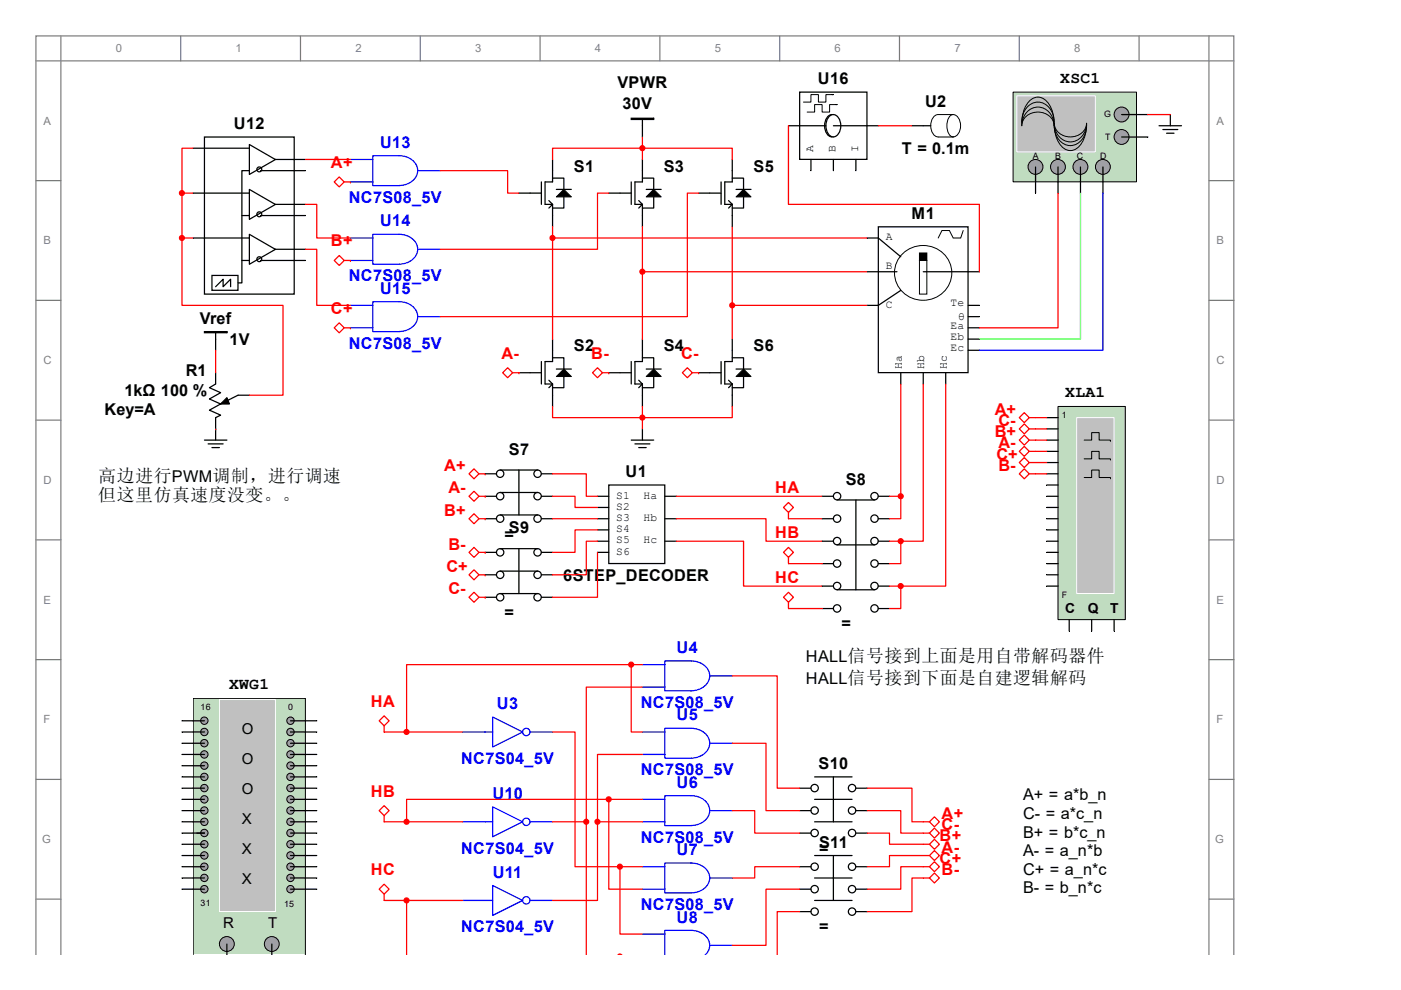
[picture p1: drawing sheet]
<svg xmlns="http://www.w3.org/2000/svg" width="297mm" height="210mm" viewBox="0 0 297 210" stroke-linecap="round" stroke-linejoin="round" font-family="sans-serif">
<g fill="none" stroke="#808080" stroke-width=".26">
<path d="M7.6 12.9h254M12.9 7.6v194.8M38.3 7.6v5.3M63.7 7.6v5.3M89.1 7.6v5.3M114.5 7.6v5.3M139.9 7.6v5.3M165.3 7.6v5.3M190.7 7.6v5.3M216.1 7.6v5.3M241.5 7.6v5.3M256.3 7.6v194.8"/>
<path d="M7.6 38.3h5.3M256.3 38.3h5.3M7.6 63.7h5.3M256.3 63.7h5.3M7.6 89.1h5.3M256.3 89.1h5.3M7.6 114.5h5.3M256.3 114.5h5.3M7.6 139.9h5.3M256.3 139.9h5.3M7.6 165.3h5.3M256.3 165.3h5.3"/>
<path d="M7.6 190.7h5.3M256.3 190.7h5.3M7.6 202.4v-194.8h254v194.8"/>
</g>
<path d="M191.4 53.8a6.1 6.1 0 0 1 7-1.2 6.1 6.1 0 0 1 3.3 6.2 6.1 6.1 0 0 1-6.9 4.8 6.1 6.1 0 0 1-5.1-6.7 5.7 5.7 0 0 1 1.7-3.1zM194.9 55.2h1.6v7.2h-1.6zM194.9 53.7h1.6v1.5h-1.6zM204.2 48.9l-.5 1.6h-1.6l-.8-1.6h-1.6l-.8 1.6" fill="none" stroke="#000" stroke-width=".21"/>
<g fill="none" stroke="#000" stroke-width=".26">
<path d="M136.2 25.4v3.7M183.8 57.6h6.4M183.8 50.5h2.4l4.8 4M186.2 48.1h19v30.9h-19zM195.7 57.6h11.9M191 61.6l-4.8 3.2h-2.4M191 79.1v2.3M195.7 79.1v2.3M200.5 79.1v2.3M205.3 64.8h2.3M205.3 67.2h2.3M205.3 69.5h2.3"/>
<path d="M205.3 71.9h2.3M205.3 74.3h2.3M133.8 93.3h4.8M134.6 94.1h3.2M135.4 94.9h1.6M136.2 91v2.3M126.7 105.3h2.4M126.7 110h2.4M126.7 114.8h2.4M126.7 107.6h2.4M126.7 112.4h2.4M126.7 117.2h2.4"/>
<path d="M129.1 102.9h11.8v16.6h-11.8zM141 105.3h2.4M141 110h2.4M141 114.8h2.4"/>
</g>
<path d="M195 53.7h1.5v1.5h-1.5z" fill="#000"/>
<path d="M133.8 25.1v.2h4.8v-.2z" fill-rule="evenodd" fill="#000" stroke="#000" stroke-width=".26"/>
<path d="M224.3 86.2h14.3v45.2h-14.3z" fill="#c0dcc0"/>
<path d="M224.3 86.2h14.3v45.2h-14.3z" fill="none" stroke="#000" stroke-width=".21"/>
<path d="M228.3 88.6h7.9v37.3h-7.9z" fill="#c0c0c0"/>
<path d="M228.3 88.6h7.9v37.3h-7.9z" fill="none" stroke="#fff" stroke-width=".21"/>
<path d="M229.9 93.3h1.6v-1.5h1.5v1.5h2.4v.3M229.9 97.3h1.6v-1.6h1.5v1.6h2.4v.3M229.9 101.3h1.6v-1.6h1.5v1.6h2.4v.3" fill="none" stroke="#000" stroke-width=".21"/>
<g fill="none" stroke="#000" stroke-width=".26">
<path d="M114.8 38.6v4.7M117.2 37.8h2.3v2.4M117.2 33.8v4.8h-1.6v4.7h1.6M133.8 38.6v4.7M136.2 37.8h2.4v2.4M136.2 33.8v4.8h-1.6v4.7h1.6M152.9 38.6v4.7M155.3 37.8h2.3v2.4M155.3 33.8v4.8h-1.6v4.7h1.6M110 41h4.8M116.4 42.5l.8 .8M117.2 43.3v4.8"/>
<path d="M117.2 43.3l-.8 .8M118 40.2h3.1M119.5 41.8v2.3h-2.3M129.1 41h4.7M135.4 42.5l.8 .8M136.2 43.3v4.8M136.2 43.3l-.8 .8M137 40.2h3.2M138.6 41.8v2.3h-2.4M148.1 41h4.8M154.5 42.5l.8 .8M155.3 43.3l-.8 .8"/>
<path d="M155.3 43.3v4.8M156.1 40.2h3.1M157.6 41.8v2.3h-2.3M110 79.1h4.8M114.8 76.7v4.7M117.2 75.9h2.3v2.4M117.2 71.9v4.8h-1.6v4.7h1.6M118 78.3h3.1M119.5 79.9v2.3h-2.3M129.1 79.1h4.7M133.8 76.7v4.7M136.2 75.9h2.4v2.4"/>
<path d="M136.2 71.9v4.8h-1.6v4.7h1.6M137 78.3h3.2M138.6 79.9v2.3h-2.4M148.1 79.1h4.8M152.9 76.7v4.7M155.3 75.9h2.3v2.4M155.3 71.9v4.8h-1.6v4.7h1.6M156.1 78.3h3.1M157.6 79.9v2.3h-2.3M116.4 80.6l.8 .8M117.2 81.4v4.8M117.2 81.4l-.8 .8"/>
<path d="M135.4 80.6l.8 .8M136.2 81.4v4.8M136.2 81.4l-.8 .8M154.5 80.6l.8 .8M155.3 81.4v4.8M155.3 81.4l-.8 .8M221.9 88.6h2.4M221.9 91h2.4M221.9 93.3h2.4M221.9 95.7h2.4M221.9 98.1h2.4M221.9 100.5h2.4"/>
<path d="M221.9 102.9h2.4M221.9 105.3h2.4M221.9 107.6h2.4M221.9 110h2.4M221.9 112.4h2.4M221.9 114.8h2.4M221.9 117.2h2.4M221.9 119.5h2.4M221.9 121.9h2.4M221.9 124.3h2.4M226.7 131.4v2.4M231.5 131.4v2.4"/>
<path d="M236.2 131.4v2.4"/>
</g>
<g fill="#000" stroke="#000" stroke-width=".21">
<path d="M118 41.8l1.5-1.6 1.6 1.6z" fill-rule="evenodd"/>
<path d="M137 41.8l1.6-1.6 1.6 1.6z" fill-rule="evenodd"/>
<path d="M156.1 41.8l1.5-1.6 1.6 1.6z" fill-rule="evenodd"/>
<path d="M118 79.9l1.5-1.6 1.6 1.6z" fill-rule="evenodd"/>
<path d="M137 79.9l1.6-1.6 1.6 1.6z" fill-rule="evenodd"/>
<path d="M156.1 79.9l1.5-1.6 1.6 1.6z" fill-rule="evenodd"/>
</g>
<g fill="#f00" stroke="#f00" stroke-width=".26">
<circle cx="136.2" cy="31.4" r=".52"/>
<circle cx="136.2" cy="88.6" r=".52"/>
<circle cx="117.1" cy="50.5" r=".52"/>
<circle cx="136.2" cy="57.6" r=".52"/>
<circle cx="155.2" cy="64.8" r=".52"/>
</g>
<path d="M117.2 33.8v-2.4h38.1v2.4M136.2 29.1v4.7M117.2 48.1v23.8M117.2 50.5h66.6M136.2 48.1v23.8M136.2 57.6h47.6M155.3 48.1v23.8M155.3 64.8h28.5M117.2 86.2v2.4h38.1v-2.4M136.2 86.2v4.8" fill="none" stroke="#f00" stroke-width=".26"/>
<path d="M214.8 19.6h26.2v19h-26.2z" fill="#c0dcc0"/>
<path d="M214.8 19.5h26.2v19.1h-26.2z" fill="none" stroke="#000" stroke-width=".21"/>
<circle cx="219.5" cy="35.4" r="1.58" fill="#a0a0a4" stroke="#000" stroke-width=".21"/>
<path d="M219.6 35.4v3.2" fill="none" stroke="#000" stroke-width=".26"/>
<circle cx="224.3" cy="35.4" r="1.58" fill="#a0a0a4" stroke="#000" stroke-width=".21"/>
<path d="M224.3 35.4v3.2" fill="none" stroke="#000" stroke-width=".26"/>
<circle cx="237.8" cy="24.3" r="1.58" fill="#a0a0a4" stroke="#000" stroke-width=".21"/>
<path d="M237.8 24.3h3.2" fill="none" stroke="#000" stroke-width=".26"/>
<circle cx="237.8" cy="29" r="1.58" fill="#a0a0a4" stroke="#000" stroke-width=".21"/>
<path d="M237.8 29.1h3.2" fill="none" stroke="#000" stroke-width=".26"/>
<path d="M215.6 20.3h16.6v11.9h-16.6z" fill="#c0c0c0"/>
<path d="M215.6 20.3h16.6v11.9h-16.6z" fill="none" stroke="#fff" stroke-width=".21"/>
<path d="M216.6 26.1a5.5 5.5 0 0 1 2.8-5.4 2.88 2.88 0 0 1 3.3 1.9 7.8 7.8 0 0 1 .8 3.5" fill="none" stroke="#000" stroke-width=".21"/>
<circle cx="229.1" cy="35.4" r="1.58" fill="#a0a0a4" stroke="#000" stroke-width=".21"/>
<path d="M229.1 35.4v3.2" fill="none" stroke="#000" stroke-width=".26"/>
<circle cx="233.8" cy="35.4" r="1.58" fill="#a0a0a4" stroke="#000" stroke-width=".21"/>
<path d="M193.4 26.7h3.9M219.6 38.6v2.4M224.3 38.6v2.4M229.1 38.6v2.4M233.8 35.4v5.6M241 24.3h2.4M241 29.1h2.4M245.7 26.7h4.8M246.5 27.5h3.2M247.3 28.3h1.6M248.1 24.3v2.4" fill="none" stroke="#000" stroke-width=".26"/>
<path d="M198.9 24.3a2.09 2.09 0 0 0-1.6 2.4 2.11 2.11 0 0 0 1.6 2.3M198.9 24.3h3.2M198.9 29.1h3.2M201.4 24.6a1.26 1.26 0 0 1 2 .9 2.88 2.88 0 0 1-.9 3.5 1.17 1.17 0 0 1-1.6-1.1 3.6 3.6 0 0 1 .5-3.3zM216.6 25.9a3.7 3.7 0 0 1 4.2-4.2 4 4 0 0 1 2.7 4.2M217.6 23.9a3.3 3.3 0 0 1 3.6-1 3.3 3.3 0 0 1 2.2 3l.1 .8a3.5 3.5 0 0 0-5.4-2.4 2.84 2.84 0 0 0-1.5 2.4 4.3 4.3 0 0 1 1-2.8zM223.5 26.4a5.5 5.5 0 0 0 2.8 5.5 2.88 2.88 0 0 0 3.3-1.9 7.8 7.8 0 0 0 .8-3.6M223.5 26.6a3.9 3.9 0 0 0 3.4 4.3 3.9 3.9 0 0 0 3.5-4.3M223.5 26.1a3.5 3.5 0 0 0 5.9 2.1 2.69 2.69 0 0 0 1-2.1 3.5 3.5 0 0 1-1.7 3.4 3.5 3.5 0 0 1-3.7-.1 4.1 4.1 0 0 1-1.5-3.3z" fill="none" stroke="#000" stroke-width=".21"/>
<path d="M71.9 37.5l1.1 1.1-1.1 1-1-1zM243.4 24.3h4.7M224.3 41v28.5h-16.7" fill="none" stroke="#f00" stroke-width=".26"/>
<path d="M229.1 41v30.9h-21.5" fill="none" stroke="#0f0" stroke-width=".26"/>
<path d="M233.8 41v33.3h-26.2" fill="none" stroke="#00f" stroke-width=".26"/>
<path d="M73 38.6h1.3M107.6 78l1.1 1.1-1.1 1-1-1z" fill="none" stroke="#f00" stroke-width=".26"/>
<path d="M71.9 54.2l1.1 1-1.1 1.1-1-1.1zM108.7 79.1h1.3" fill="none" stroke="#f00" stroke-width=".26"/>
<path d="M73 55.2h1.3M126.7 78l1 1.1-1 1-1.1-1z" fill="none" stroke="#f00" stroke-width=".26"/>
<path d="M71.9 68.5l1.1 1-1.1 1.1-1-1.1zM127.7 79.1h1.4" fill="none" stroke="#f00" stroke-width=".26"/>
<path d="M73 69.5h1.3M145.7 78l1.1 1.1-1.1 1-1-1z" fill="none" stroke="#f00" stroke-width=".26"/>
<path d="M146.8 79.1h1.3M191 81.4v23.9h-2.4M195.7 81.4v33.4h-7.1M200.5 81.4v42.9h-11.9M143.4 110h19v4.8h11.9M143.4 114.8h14.2v9.5h16.7M143.4 105.3h30.9M191 105.3v4.7h-2.4M191 114.8v4.7h-2.4M191 124.3v4.8h-2.4" fill="none" stroke="#f00" stroke-width=".26"/>
<g fill="none" stroke="#000" stroke-width=".26">
<path d="M174.3 105.3h2.4M174.3 110h2.4M174.3 114.8h2.4M174.3 119.5h2.4M177.5 106h7.9M177.5 115.6h7.9M181.5 106v19.1M186.2 105.3h2.4M186.2 110h2.4M186.2 114.8h2.4M186.2 119.5h2.4M174.3 124.3h2.4"/>
<path d="M174.3 129.1h2.4M177.5 125.1h7.9M186.2 124.3h2.4M186.2 129.1h2.4"/>
<circle cx="177.5" cy="110" r=".78"/>
<circle cx="177.5" cy="119.5" r=".78"/>
<circle cx="177.5" cy="105.2" r=".78"/>
<circle cx="177.5" cy="114.8" r=".78"/>
<circle cx="185.4" cy="119.5" r=".78"/>
<circle cx="185.4" cy="105.2" r=".78"/>
<circle cx="185.4" cy="114.8" r=".78"/>
<circle cx="185.4" cy="110" r=".78"/>
<circle cx="177.5" cy="124.3" r=".78"/>
<circle cx="177.5" cy="129.1" r=".78"/>
<circle cx="185.4" cy="124.3" r=".78"/>
<circle cx="185.4" cy="129.1" r=".78"/>
</g>
<g fill="#f00" stroke="#f00" stroke-width=".26">
<circle cx="191" cy="105.3" r=".52"/>
<circle cx="191" cy="114.8" r=".52"/>
<circle cx="191" cy="124.3" r=".52"/>
</g>
<g fill="none" stroke="#00f" stroke-width=".26">
<path d="M102.9 155.3h1.6M104.5 152.1l6.3 3.2-6.3 3.1z"/>
<circle cx="111.6" cy="155.3" r=".78"/>
</g>
<path d="M112.4 155.3h4.8" fill="none" stroke="#00f" stroke-width=".26"/>
<path d="M98.1 155.3h4.8M146.5 140.2a3.6 3.6 0 0 1 4 3.1 3.6 3.6 0 0 1-4 3.2M146.5 140.2h-5.5v6.3h5.5" fill="none" stroke="#00f" stroke-width=".26"/>
<path d="M136.2 141h4.8" fill="none" stroke="#00f" stroke-width=".26"/>
<path d="M136.2 145.7h4.8" fill="none" stroke="#00f" stroke-width=".26"/>
<path d="M146.5 154.5a3.6 3.6 0 0 1 4 3.1 3.6 3.6 0 0 1-4 3.2M146.5 154.5h-5.5v6.3h5.5M150.5 143.4h4.8" fill="none" stroke="#00f" stroke-width=".26"/>
<path d="M136.2 155.3h4.8" fill="none" stroke="#00f" stroke-width=".26"/>
<path d="M136.2 160h4.8" fill="none" stroke="#00f" stroke-width=".26"/>
<path d="M150.5 157.6h4.8M146.5 168.8a3.6 3.6 0 0 1 4 3.1 3.6 3.6 0 0 1-4 3.2M146.5 168.8h-5.5v6.3h5.5" fill="none" stroke="#00f" stroke-width=".26"/>
<path d="M136.2 169.5h4.8" fill="none" stroke="#00f" stroke-width=".26"/>
<path d="M136.2 174.3h4.8" fill="none" stroke="#00f" stroke-width=".26"/>
<path d="M150.5 171.9h4.8M146.5 183a3.6 3.6 0 0 1 4 3.2 3.6 3.6 0 0 1-4 3.2M146.5 183h-5.5v6.4h5.5" fill="none" stroke="#00f" stroke-width=".26"/>
<path d="M136.2 183.8h4.8" fill="none" stroke="#00f" stroke-width=".26"/>
<path d="M136.2 188.6h4.8" fill="none" stroke="#00f" stroke-width=".26"/>
<path d="M146.5 197.3a3.6 3.6 0 0 1 4 3.2 2.7 2.7 0 0 1-.8 1.9M146.5 197.3h-5.5v5.1M150.5 186.2h4.8" fill="none" stroke="#00f" stroke-width=".26"/>
<path d="M136.2 198.1h4.8" fill="none" stroke="#00f" stroke-width=".26"/>
<g fill="none" stroke="#00f" stroke-width=".26">
<path d="M102.9 174.3h1.6M104.5 171.1l6.3 3.2-6.3 3.2zM150.5 200.5h4.8"/>
<circle cx="111.6" cy="174.3" r=".78"/>
</g>
<path d="M112.4 174.3h4.8" fill="none" stroke="#00f" stroke-width=".26"/>
<g fill="none" stroke="#00f" stroke-width=".26">
<path d="M98.1 174.3h4.8M102.9 191h1.6M104.5 187.8l6.3 3.2-6.3 3.2z"/>
<circle cx="111.6" cy="191" r=".78"/>
</g>
<path d="M112.4 191h4.8" fill="none" stroke="#00f" stroke-width=".26"/>
<path d="M98.1 191h4.8" fill="none" stroke="#00f" stroke-width=".26"/>
<path d="M166.1 107.6l1.1-1 1 1-1 1.1z" fill="none" stroke="#f00" stroke-width=".26"/>
<path d="M166.1 117.2l1.1-1.1 1 1.1-1 1zM167.2 108.7v1.3" fill="none" stroke="#f00" stroke-width=".26"/>
<path d="M167.2 118.2v1.3M166.1 126.7l1.1-1.1 1 1.1-1 1z" fill="none" stroke="#f00" stroke-width=".26"/>
<path d="M167.2 110h7.1M167.2 119.5h7.1M167.2 127.7v1.4h7.1M80.4 152.9l1-1.1 1.1 1.1-1.1 1z" fill="none" stroke="#f00" stroke-width=".26"/>
<path d="M81.4 153.9v1.4M80.4 171.9l1-1 1.1 1-1.1 1.1z" fill="none" stroke="#f00" stroke-width=".26"/>
<path d="M81.4 173v1.3M80.4 188.6l1-1.1 1.1 1.1-1.1 1.1z" fill="none" stroke="#f00" stroke-width=".26"/>
<path d="M100.5 99.4l1.1 1.1-1.1 1.1-1.1-1.1zM81.4 189.7v1.3" fill="none" stroke="#f00" stroke-width=".26"/>
<path d="M100.5 104.2l1.1 1.1-1.1 1-1.1-1zM101.6 100.5h1.3" fill="none" stroke="#f00" stroke-width=".26"/>
<path d="M100.5 109l1.1 1-1.1 1.1-1.1-1.1zM101.6 105.3h1.3" fill="none" stroke="#f00" stroke-width=".26"/>
<path d="M100.5 116.1l1.1 1.1-1.1 1-1.1-1zM101.6 110h1.3" fill="none" stroke="#f00" stroke-width=".26"/>
<path d="M101.6 117.2h1.3M100.5 120.9l1.1 1-1.1 1.1-1.1-1.1z" fill="none" stroke="#f00" stroke-width=".26"/>
<path d="M100.5 125.6l1.1 1.1-1.1 1-1.1-1zM101.6 121.9h1.3" fill="none" stroke="#f00" stroke-width=".26"/>
<path d="M101.6 126.7h1.3M197.1 174.3l1-1.1 1.1 1.1-1.1 1.1z" fill="none" stroke="#f00" stroke-width=".26"/>
<path d="M195.7 174.3h1.4M197.1 176.7l1-1.1 1.1 1.1-1.1 1.1z" fill="none" stroke="#f00" stroke-width=".26"/>
<path d="M195.7 176.7h1.4M197.1 179.1l1-1.1 1.1 1.1-1.1 1z" fill="none" stroke="#f00" stroke-width=".26"/>
<path d="M195.7 179.1h1.4M197.1 181.5l1-1.1 1.1 1.1-1.1 1z" fill="none" stroke="#f00" stroke-width=".26"/>
<path d="M195.7 181.5h1.4M197.1 183.8l1-1 1.1 1-1.1 1.1z" fill="none" stroke="#f00" stroke-width=".26"/>
<path d="M195.7 183.8h1.4M197.1 186.2l1-1 1.1 1-1.1 1.1z" fill="none" stroke="#f00" stroke-width=".26"/>
<path d="M217.2 87.5l1 1.1-1 1-1.1-1zM117.2 155.3h4.7v28.5h14.3M136.2 141h-2.4v14.3h2.4M136.2 145.7h-11.9v28.6h-7.1M124.3 174.3v28.1M126.7 174.3h9.5M136.2 160h-9.5v31h-9.5M136.2 169.5h-7.1v19.1h7.1M131.4 183.8v14.3h4.8M195.7 186.2h1.4" fill="none" stroke="#f00" stroke-width=".26"/>
<g fill="#f00" stroke="#f00" stroke-width=".26">
<path d="M130.9 202.4h1z" fill-rule="evenodd"/>
<circle cx="133.8" cy="141" r=".52"/>
<circle cx="126.7" cy="174.3" r=".52"/>
<circle cx="129.1" cy="169.5" r=".52"/>
<circle cx="131.4" cy="183.8" r=".52"/>
<circle cx="124.3" cy="174.3" r=".52"/>
</g>
<path d="M217.2 94.7l1 1-1 1.1-1.1-1.1zM218.2 88.6h1.4" fill="none" stroke="#f00" stroke-width=".26"/>
<path d="M217.2 92.3l1 1-1 1.1-1.1-1.1zM218.2 95.7h1.4" fill="none" stroke="#f00" stroke-width=".26"/>
<path d="M217.2 99.4l1 1.1-1 1.1-1.1-1.1zM218.2 93.3h1.4" fill="none" stroke="#f00" stroke-width=".26"/>
<path d="M217.2 97l1 1.1-1 1.1-1.1-1.1zM218.2 100.5h1.4" fill="none" stroke="#f00" stroke-width=".26"/>
<path d="M217.2 89.9l1 1.1-1 1-1.1-1zM218.2 98.1h1.4" fill="none" stroke="#f00" stroke-width=".26"/>
<path d="M218.2 91h3.7M219.6 88.6h2.3M219.6 95.7h2.3M219.6 93.3h2.3M219.6 98.1h2.3M219.6 100.5h2.3" fill="none" stroke="#f00" stroke-width=".26"/>
<path d="M41 148.1h23.7v54.3h-23.7z" fill="#c0dcc0"/>
<path d="M41 202.4v-54.3h23.7v54.3" fill="none" stroke="#000" stroke-width=".21"/>
<g fill="#a0a0a4" stroke="#000" stroke-width=".21">
<circle cx="43.3" cy="152.9" r=".78"/>
<circle cx="43.3" cy="155.3" r=".78"/>
<circle cx="43.3" cy="157.6" r=".78"/>
<circle cx="43.3" cy="160" r=".78"/>
<circle cx="43.3" cy="162.4" r=".78"/>
<circle cx="43.3" cy="164.8" r=".78"/>
<circle cx="43.3" cy="167.2" r=".78"/>
<circle cx="43.3" cy="169.5" r=".78"/>
<circle cx="43.3" cy="171.9" r=".78"/>
<circle cx="43.3" cy="174.3" r=".78"/>
<circle cx="43.3" cy="176.7" r=".78"/>
<circle cx="43.3" cy="179.1" r=".78"/>
<circle cx="43.3" cy="181.4" r=".78"/>
<circle cx="43.3" cy="183.8" r=".78"/>
<circle cx="43.3" cy="186.2" r=".78"/>
<circle cx="43.3" cy="188.6" r=".78"/>
<circle cx="61.6" cy="152.9" r=".78"/>
<circle cx="61.6" cy="155.3" r=".78"/>
<circle cx="61.6" cy="157.6" r=".78"/>
<circle cx="61.6" cy="160" r=".78"/>
<circle cx="61.6" cy="162.4" r=".78"/>
<circle cx="61.6" cy="164.8" r=".78"/>
<circle cx="61.6" cy="167.2" r=".78"/>
<circle cx="61.6" cy="169.5" r=".78"/>
<circle cx="61.6" cy="171.9" r=".78"/>
<circle cx="61.6" cy="174.3" r=".78"/>
<circle cx="61.6" cy="176.7" r=".78"/>
<circle cx="61.6" cy="179.1" r=".78"/>
<circle cx="61.6" cy="181.4" r=".78"/>
<circle cx="61.6" cy="183.8" r=".78"/>
<circle cx="61.6" cy="186.2" r=".78"/>
<circle cx="61.6" cy="188.6" r=".78"/>
</g>
<path d="M46.5 148.4h11.9v44.9h-11.9z" fill="#c0c0c0"/>
<path d="M46.5 148.4h11.9v44.9h-11.9z" fill="none" stroke="#fff" stroke-width=".21"/>
<g fill="none" stroke="#000" stroke-width=".26">
<path d="M41 152.9h2.3M41 155.3h2.3M41 157.6h2.3M61.6 152.9h3.2M61.6 155.3h3.2M61.6 157.6h3.2M41 162.4h2.3M41 164.8h2.3M41 176.7h2.3M41 160h2.3M41 167.2h2.3M41 169.5h2.3"/>
<path d="M41 171.9h2.3M41 174.3h2.3M41 179.1h2.3M61.6 160h3.2M61.6 162.4h3.2M61.6 164.8h3.2M61.6 167.2h3.2M61.6 169.5h3.2M61.6 171.9h3.2M61.6 174.3h3.2M61.6 176.7h3.2M61.6 179.1h3.2"/>
<path d="M41 188.6h2.3M41 181.5h2.3M41 183.8h2.3M41 186.2h2.3M61.6 188.6h3.2M61.6 181.5h3.2M61.6 183.8h3.2M61.6 186.2h3.2"/>
</g>
<g fill="#a0a0a4" stroke="#000" stroke-width=".21">
<circle cx="48.1" cy="200.2" r="1.58"/>
<circle cx="57.6" cy="200.2" r="1.58"/>
</g>
<g fill="none" stroke="#000" stroke-width=".26">
<path d="M41 31.4h11.9M43.3 29.1h19.1v33.3h-19.1zM52.9 30.6l5.5 3.2-5.5 3.2zM52.9 36.2h-1.6v23.8h-.8M55.2 36.2h9.6M58.4 33.8h6.4M44.9 58.4h5.6v3.2h-5.6zM51.3 45.7h1.6M51.3 55.2h1.6M52.9 40.2l5.5 3.1-5.5 3.2zM52.9 49.7l5.5 3.2-5.5 3.1zM52.9 41h-11.9"/>
<path d="M52.9 50.5h-11.9M55.2 45.7h9.6M55.2 55.2h9.6M58.4 43.3h6.4M58.4 52.9h6.4M45.7 60.8l1.6-1.6v1.6l1.6-1.6v1.6M106 99.7h8M110 99.7v9.5M102.9 100.5h2.4M102.9 105.3h2.4M102.9 110h2.4M102.9 117.2h2.4"/>
<path d="M106 104.5h8M106 109.2h8M106 116.4h8M110 116.4v9.5M114.8 100.5h2.4M114.8 105.3h2.4M114.8 110h2.4M114.8 117.2h2.4M102.9 121.9h2.4M102.9 126.7h2.4M106 121.1h8M106 125.9h8"/>
<path d="M114.8 121.9h2.4M114.8 126.7h2.4M38.6 152.9h2.4M38.6 155.3h2.4M38.6 157.6h2.4M64.8 152.9h2.4M64.8 155.3h2.4M64.8 157.6h2.4M38.6 160h2.4M38.6 162.4h2.4M38.6 164.8h2.4M38.6 167.2h2.4"/>
<path d="M38.6 169.5h2.4M38.6 171.9h2.4M38.6 174.3h2.4M38.6 176.7h2.4M38.6 179.1h2.4M64.8 160h2.4M64.8 162.4h2.4M64.8 164.8h2.4M64.8 167.2h2.4M64.8 169.5h2.4M64.8 171.9h2.4M64.8 174.3h2.4"/>
<path d="M64.8 176.7h2.4M64.8 179.1h2.4M169.5 167.2h2.4M169.5 171.9h2.4M169.5 176.7h2.4M172.7 164.8h8M172.7 169.5h8M172.7 174.3h8M176.7 164.8v9.5M181.5 167.2h2.3M181.5 171.9h2.3M181.5 176.7h2.3"/>
<path d="M38.6 181.5h2.4M38.6 183.8h2.4M38.6 186.2h2.4M38.6 188.6h2.4M64.8 181.5h2.4M64.8 183.8h2.4M64.8 186.2h2.4M64.8 188.6h2.4M169.5 183.8h2.4M169.5 188.6h2.4M169.5 193.4h2.4M172.7 181.5h8"/>
<path d="M172.7 186.2h8M172.7 191h8M176.7 181.5v9.5M181.5 183.8h2.3M181.5 188.6h2.3M181.5 193.4h2.3M48.1 200.2v2.2M57.6 200.2v2.2"/>
<circle cx="55" cy="35.9" r=".52"/>
<circle cx="55" cy="45.5" r=".52"/>
<circle cx="55" cy="55" r=".52"/>
<circle cx="106" cy="110" r=".78"/>
<circle cx="106" cy="117.2" r=".78"/>
<circle cx="106" cy="105.2" r=".78"/>
<circle cx="106" cy="100.5" r=".78"/>
<circle cx="114" cy="110" r=".78"/>
<circle cx="114" cy="105.2" r=".78"/>
<circle cx="114" cy="117.2" r=".78"/>
<circle cx="114" cy="100.5" r=".78"/>
<circle cx="106" cy="121.9" r=".78"/>
<circle cx="106" cy="126.7" r=".78"/>
<circle cx="114" cy="126.7" r=".78"/>
<circle cx="114" cy="121.9" r=".78"/>
<circle cx="172.7" cy="176.7" r=".78"/>
<circle cx="172.7" cy="167.2" r=".78"/>
<circle cx="172.7" cy="171.9" r=".78"/>
<circle cx="180.7" cy="171.9" r=".78"/>
<circle cx="180.7" cy="167.2" r=".78"/>
<circle cx="180.7" cy="176.7" r=".78"/>
<circle cx="172.7" cy="183.8" r=".78"/>
<circle cx="172.7" cy="188.6" r=".78"/>
<circle cx="172.7" cy="193.4" r=".78"/>
<circle cx="180.7" cy="193.4" r=".78"/>
<circle cx="180.7" cy="188.6" r=".78"/>
<circle cx="180.7" cy="183.8" r=".78"/>
</g>
<g fill="#f00" stroke="#f00" stroke-width=".26">
<circle cx="86.2" cy="155.2" r=".52"/>
<circle cx="86.2" cy="174.3" r=".52"/>
<circle cx="86.2" cy="191" r=".52"/>
</g>
<g fill="none" stroke="#f00" stroke-width=".26">
<path d="M102.9 100.5h.1M102.9 105.3h.1M102.9 110h.1M102.9 117.2h.1M117.2 100.5h7.1v4.8h2.4M117.2 105.3h4.7v2.3h4.8M117.2 110h9.5M126.7 112.4h-4.8v4.8h-4.7M126.7 114.8h-2.4v7.1h-7.1M126.7 117.2v9.5h-9.5M102.9 121.9h.1M102.9 126.7h.1"/>
<path d="M81.4 155.3h4.8M133.8 141h-47.6v14.3h11.9M155.3 143.4h9.5v23.8h4.7M155.3 157.6h7.1v14.3h7.1M81.4 174.3h4.8M129.1 169.5h-42.9v4.8h11.9M155.3 171.9h4.7v4.8h9.5M183.8 167.2h9.6v7.1h2.3M183.8 171.9h7.2v4.8h4.7M183.8 176.7h4.8v2.4h7.1M81.4 191h16.7M86.2 191v11.4"/>
<path d="M169.5 183.8h-9.5v2.4h-4.7M169.5 188.6h-7.1v11.9h-7.1M169.5 193.4h-4.7v9M195.7 181.5h-7.1v2.3h-4.8M195.7 183.8h-4.7v4.8h-7.2M195.7 186.2h-2.3v7.2h-9.6"/>
</g>
<path d="M84.6 39.3a3.6 3.6 0 0 0 4-3.1 3.6 3.6 0 0 0-4-3.2h-5.5v6.4h5.5" fill="none" stroke="#00f" stroke-width=".26"/>
<path d="M74.3 33.8h4.8" fill="none" stroke="#00f" stroke-width=".26"/>
<path d="M74.3 38.6h4.8" fill="none" stroke="#00f" stroke-width=".26"/>
<path d="M88.6 36.2h4.7M79.1 49.7h5.5a3.6 3.6 0 0 1 4 3.2 3.6 3.6 0 0 1-4 3.1h-5.5z" fill="none" stroke="#00f" stroke-width=".26"/>
<path d="M74.3 50.5h4.8" fill="none" stroke="#00f" stroke-width=".26"/>
<path d="M74.3 55.2h4.8" fill="none" stroke="#00f" stroke-width=".26"/>
<path d="M88.6 52.9h4.7M79.1 64h5.5a3.6 3.6 0 0 1 4 3.1 3.6 3.6 0 0 1-4 3.2h-5.5z" fill="none" stroke="#00f" stroke-width=".26"/>
<path d="M74.3 64.8h4.8" fill="none" stroke="#00f" stroke-width=".26"/>
<path d="M74.3 69.5h4.8" fill="none" stroke="#00f" stroke-width=".26"/>
<path d="M88.6 67.2h4.7" fill="none" stroke="#00f" stroke-width=".26"/>
<g fill="none" stroke="#f00" stroke-width=".26">
<path d="M41 31.4h-2.4v9.6M64.8 33.8h9.5M74.3 38.6h.1M93.3 36.2h14.3v4.8h2.4M167.2 26.7v16.6h40.4v14.3M186.2 26.7h7.2M38.6 41v9.5h2.4M38.6 50.5v14.3h21.4v19h-7.1M38.6 41h2.4M64.8 52.9h2.4v11.9h7.1M64.8 43.3h2.4v7.2h7.1M74.3 55.2h.1"/>
<path d="M129.1 41h-2.4v11.9h-33.4M148.1 41h-2.4v26.2h-52.4M45.7 74.3v4.8M74.3 69.5h.1M110 79.1h.1M129.1 79.1h.1M148.1 79.1h.1M45.7 91h.1"/>
</g>
<g fill="#f00" stroke="#f00" stroke-width=".26">
<circle cx="38.6" cy="40.9" r=".52"/>
<circle cx="38.6" cy="50.5" r=".52"/>
</g>
<g fill="none" stroke="#000" stroke-width=".26">
<path d="M169.5 19.5h14.3v14.3h-14.3zM167.2 26.7h7.9M171.9 33.8v2.4M175.9 24.6a1.34 1.34 0 0 1 2.1 .9 2.88 2.88 0 0 1-.9 3.5 1.62 1.62 0 0 1-1.9-1.7 3.1 3.1 0 0 1 .7-2.7zM176.4 24.3a2.09 2.09 0 0 0-1.6 2.4 2.11 2.11 0 0 0 1.6 2.3M176.7 33.8v2.4M176.7 26.7h9.5M181.5 33.8v2.4M45.7 79.1v2.3l-1.3 .8 2.4 1.1-2.4 1.3 2.4 1.1-2.4 1.3 2.4 1.1-1.1 .5v4.7M45.7 70.6v3.7M43.3 93.3h4.8M44.1 94.1h3.2"/>
<path d="M44.9 94.9h1.6M52.9 83.8h-2.4l-3.7 1.9"/>
</g>
<g fill="#000" stroke="#000" stroke-width=".26">
<path d="M43.3 70.3v.3h4.8v-.3z" fill-rule="evenodd"/>
<path d="M46.8 85.7l1.3-1.4 .5 1.4z" fill-rule="evenodd"/>
</g>
<path d="M176.4 20.1h.3h-1.6v1.6h-1.6v-1.6h-1.6v1.6h-1.6M177.2 22.2h.3h-1.6v1.6h-1.6v-1.6h-1.6v1.6h-1.6" fill="none" stroke="#000" stroke-width=".21"/>
<g font-size="3.8">
<text x="20.8" y="102.3">高边进行PWM调制，进行调速</text>
<text x="20.8" y="106.2">但这里仿真速度没变。。</text>
</g>
<g font-size="3.5">
<text x="173.4" y="17.9">U16</text>
<text x="224.8" y="17.6">XSC1</text>
<text x="130.9" y="18.7">VPWR</text>
<text x="132" y="23.2">30V</text>
<text x="196.1" y="22.6">U2</text>
<text x="49.6" y="27.4">U12</text>
<text x="191.2" y="32.7">T = 0.1m</text>
<text x="121.7" y="36.4">S1</text>
<text x="140.7" y="36.4">S3</text>
<text x="159.8" y="36.4">S5</text>
<text x="193.3" y="46.4">M1</text>
<text x="42.4" y="68.7">Vref</text>
<text x="48.6" y="73.2">1V</text>
<text x="121.7" y="74.5">S2</text>
<text x="140.7" y="74.5">S4</text>
<text x="159.8" y="74.5">S6</text>
<text x="39.4" y="79.8">R1</text>
<text x="22.2" y="88">Key=A</text>
<text x="26.4" y="84">1kΩ 100 %</text>
<text x="225.9" y="84.3">XLA1</text>
<text x="107.9" y="96.5">S7</text>
<text x="132.6" y="101.2">U1</text>
<text x="179.3" y="102.8">S8</text>
<text x="107.9" y="113.1">S9</text>
<text x="107" y="114.4">=</text>
<text x="119.4" y="123.2">6STEP_DECODER</text>
<text x="107" y="131.1">=</text>
<text x="178.4" y="133.5">=</text>
<text x="170.9" y="140.4">HALL信号接到上面是用自带解码器件</text>
<text x="48.6" y="146.2">XWG1</text>
<text x="170.9" y="145.1">HALL信号接到下面是自建逻辑解码</text>
<text x="173.5" y="163.1">S10</text>
<text x="216.9" y="169.7">A+ = a*b_n</text>
<text x="216.9" y="173.7">C- = a*c_n</text>
<text x="173.6" y="179.8">S11</text>
<text x="216.9" y="177.7">B+ = b*c_n</text>
<text x="173.7" y="181.1">=</text>
<text x="216.9" y="181.6">A- = a_n*b</text>
<text x="216.9" y="185.6">C+ = a_n*c</text>
<text x="216.9" y="189.5">B- = b_n*c</text>
<text x="173.7" y="197.8">=</text>
</g>
<g font-size="3.5" fill="#f00">
<text x="70.1" y="35.6">A+</text>
<text x="70.1" y="52.3">B+</text>
<text x="70.1" y="66.5">C+</text>
<text x="106.3" y="76.1">A-</text>
<text x="125.3" y="76.1">B-</text>
<text x="144.4" y="76.1">C-</text>
<text x="210.9" y="88">A+</text>
<text x="210.9" y="92.8">B+</text>
<text x="211.7" y="95.1">A-</text>
<text x="211.7" y="90.4">C-</text>
<text x="94.2" y="99.9">A+</text>
<text x="211.3" y="97.5">C+</text>
<text x="211.7" y="99.9">B-</text>
<text x="95.1" y="104.6">A-</text>
<text x="164.3" y="104.6">HA</text>
<text x="94.2" y="109.4">B+</text>
<text x="95.1" y="116.6">B-</text>
<text x="164.3" y="114.2">HB</text>
<text x="94.6" y="121.3">C+</text>
<text x="164.3" y="123.7">HC</text>
<text x="95.1" y="126.1">C-</text>
<text x="78.6" y="149.9">HA</text>
<text x="78.6" y="169">HB</text>
<text x="199.6" y="173.7">A+</text>
<text x="199.2" y="178.5">B+</text>
<text x="199.6" y="176.1">C-</text>
<text x="78.6" y="185.6">HC</text>
<text x="199.2" y="183.2">C+</text>
<text x="199.6" y="180.8">A-</text>
<text x="199.6" y="185.6">B-</text>
</g>
<g font-size="3.5" fill="#00f">
<text x="80.6" y="31.4">U13</text>
<text x="74" y="43">NC7S08_5V</text>
<text x="80.6" y="48">U14</text>
<text x="74" y="59.7">NC7S08_5V</text>
<text x="80.6" y="62.3">U15</text>
<text x="74" y="74">NC7S08_5V</text>
<text x="143.5" y="138.5">U4</text>
<text x="105.4" y="150.4">U3</text>
<text x="135.9" y="150.2">NC7S08_5V</text>
<text x="143.5" y="152.8">U5</text>
<text x="97.8" y="162.1">NC7S04_5V</text>
<text x="135.9" y="164.4">NC7S08_5V</text>
<text x="143.5" y="167.1">U6</text>
<text x="104.4" y="169.5">U10</text>
<text x="135.9" y="178.7">NC7S08_5V</text>
<text x="97.8" y="181.1">NC7S04_5V</text>
<text x="143.5" y="181.4">U7</text>
<text x="104.5" y="186.1">U11</text>
<text x="97.8" y="197.8">NC7S04_5V</text>
<text x="135.9" y="193">NC7S08_5V</text>
<text x="143.5" y="195.7">U8</text>
</g>
<g font-size="3.2">
<text x="51.3" y="155.7">O</text>
<text x="51.3" y="162.1">O</text>
<text x="51.3" y="168.4">O</text>
<text x="51.3" y="174.8">X</text>
<text x="51.3" y="181.1">X</text>
<text x="51.3" y="187.5">X</text>
<text x="47.3" y="196.8">R</text>
<text x="56.8" y="196.8">T</text>
</g>
<g font-size="2.9">
<text x="225.9" y="130.1">C</text>
<text x="230.6" y="130.1">Q</text>
<text x="235.4" y="130.1">T</text>
</g>
<g font-size="2.4" fill="#808080">
<text x="24.5" y="11.1">0</text>
<text x="49.9" y="11.1">1</text>
<text x="75.3" y="11.1">2</text>
<text x="100.7" y="11.1">3</text>
<text x="126.1" y="11.1">4</text>
<text x="151.5" y="11.1">5</text>
<text x="176.9" y="11.1">6</text>
<text x="202.3" y="11.1">7</text>
<text x="227.7" y="11.1">8</text>
<text x="9.2" y="26.4">A</text>
<text x="257.9" y="26.4">A</text>
<text x="9.2" y="51.8">B</text>
<text x="257.9" y="51.8">B</text>
<text x="9.2" y="77.2">C</text>
<text x="257.9" y="77.2">C</text>
<text x="9.2" y="102.6">D</text>
<text x="257.9" y="102.6">D</text>
<text x="9.2" y="128">E</text>
<text x="257.9" y="128">E</text>
<text x="9.2" y="153.4">F</text>
<text x="257.9" y="153.4">F</text>
<text x="8.9" y="178.8">G</text>
<text x="257.6" y="178.8">G</text>
</g>
<g font-size="2.4">
<text x="172.4" y="32.2" transform="rotate(-90 172.4 32.2)">A</text>
<text x="177.2" y="32.2" transform="rotate(-90 177.2 32.2)">B</text>
<text x="181.9" y="32.2" transform="rotate(-90 181.9 32.2)">I</text>
<text x="187.8" y="51">A</text>
<text x="187.8" y="57.1">B</text>
<text x="187.8" y="65.3">C</text>
<text x="201.5" y="65">Te</text>
<text x="201.5" y="69.8">Ea</text>
<text x="203.2" y="67.8">θ</text>
<text x="201.5" y="72.1">Eb</text>
<text x="201.5" y="74.5">Ec</text>
<text x="191.2" y="78.3" transform="rotate(-90 191.2 78.3)">Ha</text>
<text x="196" y="78.3" transform="rotate(-90 196 78.3)">Hb</text>
<text x="200.7" y="78.3" transform="rotate(-90 200.7 78.3)">Hc</text>
<text x="130.7" y="105.7">S1</text>
<text x="136.4" y="105.7">Ha</text>
<text x="130.7" y="108.1">S2</text>
<text x="130.7" y="110.5">S3</text>
<text x="130.7" y="112.9">S4</text>
<text x="136.4" y="110.5">Hb</text>
<text x="130.7" y="115.3">S5</text>
<text x="130.7" y="117.6">S6</text>
<text x="136.4" y="115.3">Hc</text>
</g>
<g font-size="1.9">
<text x="234.1" y="24.9">G</text>
<text x="234.3" y="29.7">T</text>
<text x="219" y="33.6">A</text>
<text x="223.7" y="33.6">B</text>
<text x="228.3" y="33.6">C</text>
<text x="233.3" y="33.6">D</text>
<text x="225.1" y="88.7">1</text>
<text x="225.1" y="126.8">F</text>
<text x="42.5" y="150.6">16</text>
<text x="61.1" y="150.6">0</text>
<text x="42.5" y="192.1">31</text>
<text x="60.2" y="192.4">15</text>
</g>
</svg>
